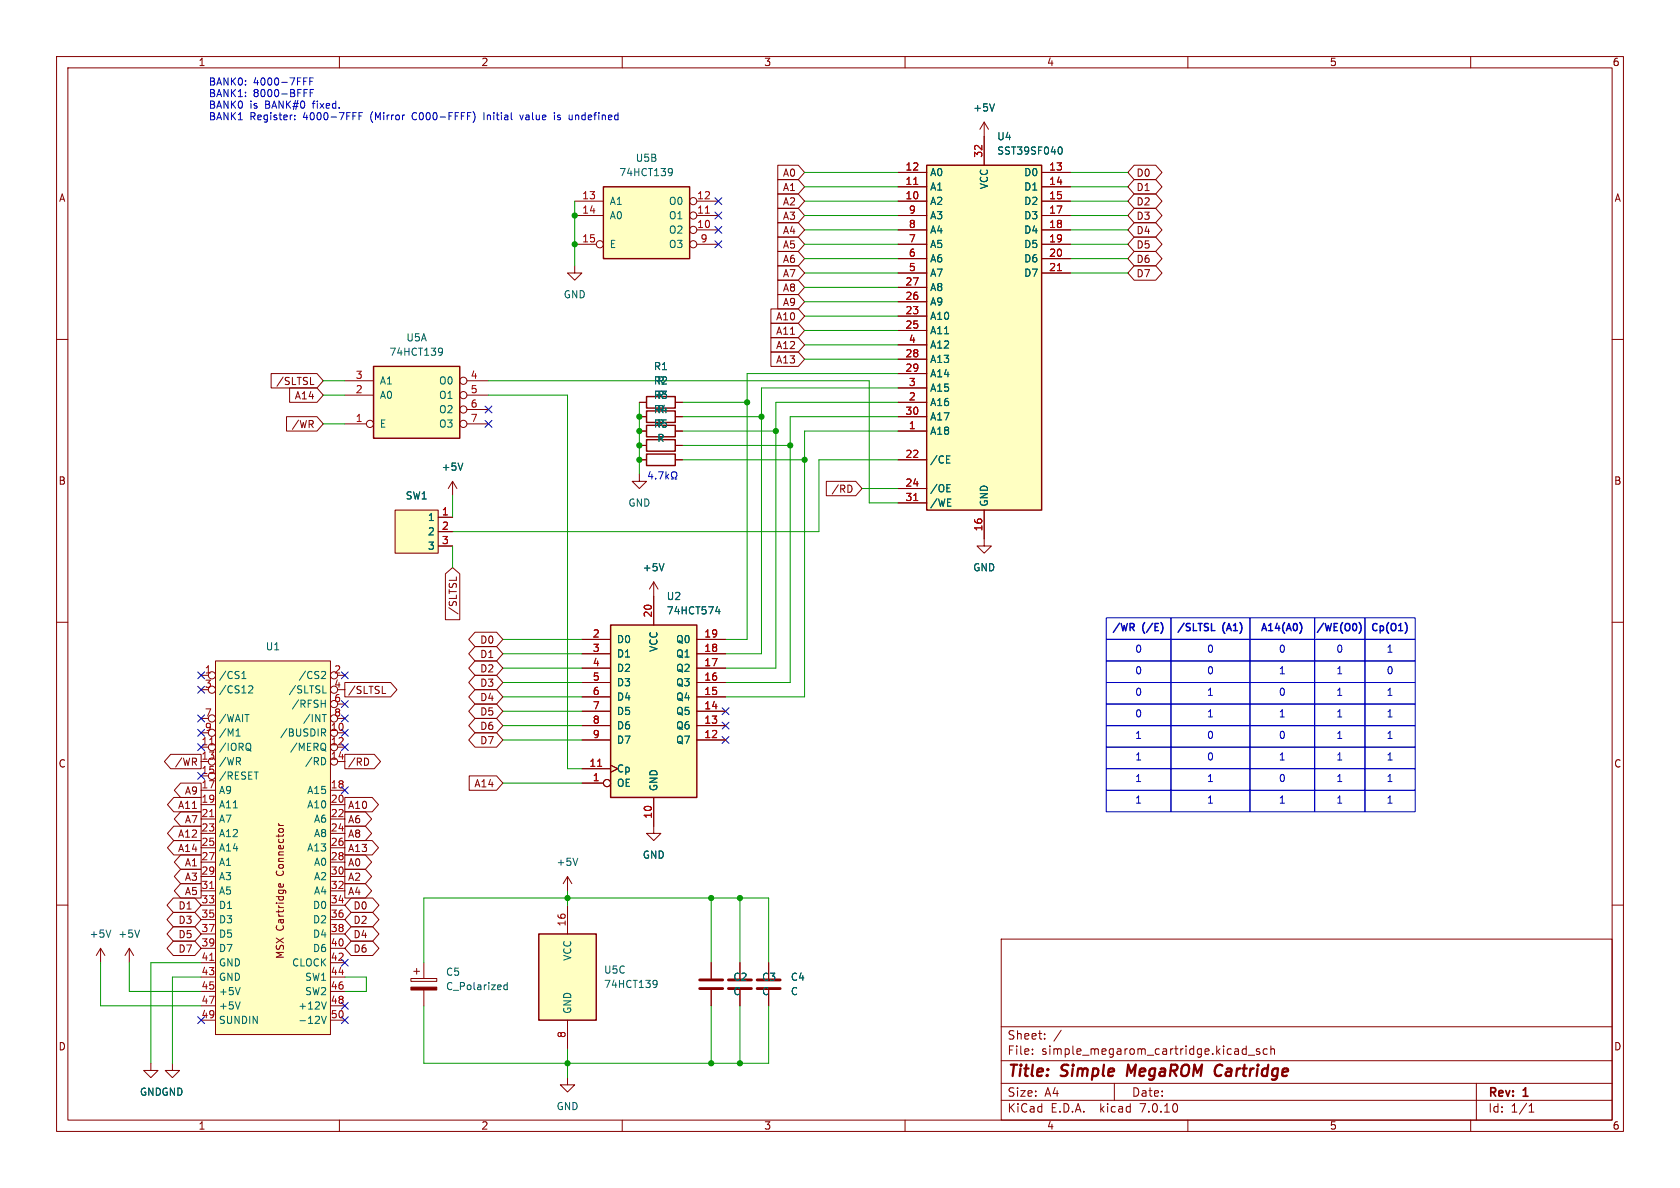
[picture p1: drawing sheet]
<svg xmlns="http://www.w3.org/2000/svg" width="297mm" height="210mm" viewBox="0 0 297 210" stroke-linecap="round" stroke-linejoin="round" font-family="sans-serif">
<g fill="none" stroke="#840000" stroke-width=".18">
<path d="M10 10h277v190h-277zM12 12h273v186h-273zM60 10v2M110 10v2M160 10v2M210 10v2M260 10v2M101.6 38.1h5.1M101.6 35.6h5.1M123.2 38.1h3.8M123.2 35.6h3.8M137.5 31.7h3.6l1.1 1.3-1.1 1.3h-3.6z"/>
<path d="M137.5 34.3h3.6l1.1 1.3-1.1 1.2h-3.6zM137.5 36.8h3.6l1.1 1.3-1.1 1.3h-3.6zM137.5 29.2h3.6l1.1 1.3-1.1 1.3h-3.6zM137.5 39.4h3.6l1.1 1.2-1.1 1.3h-3.6zM158.7 38.1h5.1M158.7 35.6h5.1M158.7 33h5.1M158.7 30.5h5.1M174 21.6l-.8 1.3M174 21.6v7.6M174 21.6l.8 1.3M184.1 38.1h5.1"/>
<path d="M184.1 35.6h5.1M184.1 33h5.1M184.1 30.5h5.1M200.5 39.4h3.8l1.1 1.2-1.1 1.3h-3.8l-1.1-1.3zM200.5 31.7h3.8l1.1 1.3-1.1 1.3h-3.8l-1.1-1.3zM200.5 36.8h3.8l1.1 1.3-1.1 1.3h-3.8l-1.1-1.3zM200.5 34.3h3.8l1.1 1.3-1.1 1.2h-3.8l-1.1-1.2zM200.5 29.2h3.8l1.1 1.3-1.1 1.3h-3.8l-1.1-1.3zM10 60h2M101.6 47v1.3h1.3l-1.3 1.2-1.3-1.2h1.3M101.6 43.2h3.8M123.2 40.6h3.8"/>
<path d="M123.2 43.2h3.8M136.3 57.1h4.8l1.1 1.3-1.1 1.3h-4.8zM136.3 59.7h4.8l1.1 1.3-1.1 1.2h-4.8zM136.3 54.6h4.8l1.1 1.3-1.1 1.3h-4.8zM137.5 44.4h3.6l1.1 1.3-1.1 1.3h-3.6zM137.5 49.5h3.6l1.1 1.3-1.1 1.3h-3.6zM137.5 47h3.6l1.1 1.3-1.1 1.2h-3.6zM137.5 52.1h3.6l1.1 1.2-1.1 1.3h-3.6zM137.5 41.9h3.6l1.1 1.3-1.1 1.3h-3.6zM158.7 40.6h5.1M158.7 43.2h5.1M158.7 45.7h5.1"/>
<path d="M158.7 48.3h5.1M158.7 55.9h5.1M158.7 58.4h5.1M158.7 53.3h5.1M158.7 50.8h5.1M184.1 40.6h5.1M184.1 43.2h5.1M184.1 45.7h5.1M184.1 48.3h5.1M200.5 44.4h3.8l1.1 1.3-1.1 1.3h-3.8l-1.1-1.3zM200.5 41.9h3.8l1.1 1.3-1.1 1.3h-3.8l-1.1-1.3zM200.5 47h3.8l1.1 1.3-1.1 1.2h-3.8l-1.1-1.2z"/>
<path d="M285 60h2M47.9 66h8.1l1.1 1.3-1.1 1.3h-8.1zM50.7 73.7h5.3l1.1 1.2-1.1 1.3h-5.3zM51.2 68.6h4.8l1.1 1.3-1.1 1.2h-4.8zM54.9 68h.6M61 74.9h3.8M61 69.9h5M61 67.3h5M82.5 74.9h3.9M82.5 69.9h3.9M82.5 67.3h3.9M82.5 72.4h3.9"/>
<path d="M113 71.1h1.3M113 78.7h1.3M113 73.7h1.3M113 76.2h1.3M119.4 71.1h1.2M119.4 78.7h1.2M119.4 73.7h1.2M119.4 76.2h1.2M136.3 62.2h4.8l1.1 1.3-1.1 1.3h-4.8zM158.7 71.1h5.1M158.7 73.7h5.1M158.7 76.2h5.1"/>
<path d="M158.7 63.5h5.1M158.7 66h5.1M158.7 68.6h5.1M158.7 61h5.1M69.8 90.2h7.7v7.6h-7.7zM77.5 91.4h2.5M77.5 94h2.5M77.5 96.5h2.5M80 85.1l-.8 1.3M80 85.1v2.5M80 85.1l.8 1.3M113 83.8v1.3h1.3l-1.3 1.3-1.2-1.3h1.2"/>
<path d="M113 81.3h1.3M119.4 81.3h1.2M146.1 85.1h5.2l1.1 1.3-1.1 1.2h-5.2zM150.4 85.8l.2 .5-.2 .7M158.7 81.3h5.1M158.7 86.4h5.1M158.7 88.9h5.1M174 90.2v6.3h1.3l-1.3 1.3-1.3-1.3h1.3M10 110h2M35.6 119.4h1.2M38.1 116.8h20.3v66.1h-20.3zM59.7 119.4h1.3"/>
<path d="M78.7 101.4l1.3-1.1 1.3 1.1v8.1h-2.6zM80.7 102v.6M84 116.8h3.8l1.1 1.3-1.1 1.3h-3.8l-1.1-1.3zM84 114.3h3.8l1.1 1.3-1.1 1.2h-3.8l-1.1-1.2zM84 111.8h3.8l1.1 1.2-1.1 1.3h-3.8l-1.1-1.3zM84 119.4h3.8l1.1 1.3-1.1 1.2h-3.8l-1.1-1.2zM102.9 118.1h5M102.9 115.6h5M102.9 113h5M115.6 102.9l-.8 1.2M115.6 102.9v7.6M115.6 102.9l.7 1.2"/>
<path d="M123.2 118.1h5.1M123.2 115.6h5.1M123.2 113h5.1M285 110h2M30.2 133.3h5.4v2.6h-5.4l-1.1-1.3zM31.9 138.4h3.7v2.6h-3.7l-1.1-1.3zM35.6 129.5h1.2M35.6 139.7h2.5M35.6 121.9h1.2M35.6 127h1.2M58.4 139.7h2.6M59.7 129.5h1.3"/>
<path d="M59.7 132.1h1.3M59.7 134.6h1.3M59.7 121.9h1.3M59.7 124.5h1.3M59.7 127h1.3M61 120.6h8.1l1.1 1.3-1.1 1.3h-8.1zM61 133.3h5.2l1.1 1.3-1.1 1.3h-5.2zM64.9 134.1l.3 .5-.3 .6M67.6 122.6h.6M82.9 137.2h4.9l1.1 1.2-1.1 1.3h-4.9zM84 129.5h3.8l1.1 1.3-1.1 1.3h-3.8l-1.1-1.3zM84 121.9h3.8l1.1 1.3-1.1 1.3h-3.8l-1.1-1.3z"/>
<path d="M84 127h3.8l1.1 1.3-1.1 1.2h-3.8l-1.1-1.2zM84 124.5h3.8l1.1 1.2-1.1 1.3h-3.8l-1.1-1.3zM102.9 138.4h3.8M102.9 135.9h5M102.9 130.8h5M102.9 128.3h5M102.9 125.7h5M102.9 123.2h5M102.9 120.7h5M107.9 135.3l1.3 .6-1.3 .6M123.2 130.8h5.1M123.2 128.3h5.1"/>
<path d="M123.2 125.7h5.1M123.2 123.2h5.1M123.2 120.7h5.1M10 160h2M30.6 158.7h3.8l1.2 1.3-1.2 1.3h-3.8l-1.1-1.3zM30.7 141h4.9v2.5h-4.9l-1.1-1.3zM30.7 148.6h4.9v2.5h-4.9l-1.1-1.2zM30.7 146h4.9v2.6h-4.9l-1.1-1.3zM31.9 143.5h3.7v2.6h-3.7l-1.1-1.3zM31.9 151.1h3.7v2.6h-3.7l-1.1-1.3zM31.9 156.2h3.7v2.6h-3.7l-1.1-1.3zM31.9 153.7h3.7v2.5h-3.7l-1.1-1.3z"/>
<path d="M35.6 142.2h2.5M35.6 144.8h2.5M35.6 147.3h2.5M35.6 149.9h2.5M35.6 152.4h2.5M35.6 154.9h2.5M35.6 157.5h2.5M49.3 145.6l.2 .3M49.3 156.8v-.4l.3-.2 .1 .6M50 156.3v.5M58.4 142.2h2.6M58.4 144.8h2.6"/>
<path d="M58.4 147.3h2.6M58.4 149.9h2.6M58.4 152.4h2.6M58.4 154.9h2.6M58.4 157.5h2.6M61 156.2h3.6l1.1 1.3-1.1 1.3h-3.6zM61 148.6h4.8l1.1 1.3-1.1 1.2h-4.8zM61 146h3.6l1.1 1.3-1.1 1.3h-3.6zM61 151.1h3.6l1.1 1.3-1.1 1.3h-3.6zM61 153.7h3.6l1.1 1.2-1.1 1.3h-3.6zM61 143.5h3.6l1.1 1.3-1.1 1.3h-3.6zM61 141h4.8l1.1 1.2-1.1 1.3h-4.8z"/>
<path d="M62.1 158.7h3.8l1.1 1.3-1.1 1.3h-3.8l-1.1-1.3zM100.3 154.9v2.6M100.3 154.9l-.7 1.3M100.3 154.9l.8 1.3M115.6 141v6.3h1.2l-1.2 1.3-1.3-1.3h1.3M285 160h2M17.8 167.6l-.8 1.3M17.8 167.6v2.6M17.8 167.6l.7 1.3M22.9 167.6l-.8 1.3M22.9 167.6v2.6M22.9 167.6l.7 1.3"/>
<path d="M30.6 166.4h3.8l1.2 1.2-1.2 1.3h-3.8l-1.1-1.3zM30.6 163.8h3.8l1.2 1.3-1.2 1.3h-3.8l-1.1-1.3zM30.6 161.3h3.8l1.2 1.3-1.2 1.2h-3.8l-1.1-1.2zM35.6 160h2.5M35.6 162.6h2.5M35.6 165.1h2.5M35.6 167.6h2.5M35.6 170.2h2.5M35.6 172.7h2.5M35.6 175.3h2.5M35.6 177.8h2.5M58.4 160h2.6"/>
<path d="M58.4 162.6h2.6M58.4 165.1h2.6M58.4 167.6h2.6M58.4 170.2h2.6M58.4 172.7h2.6M58.4 175.3h2.6M58.4 177.8h2.6M62.1 166.4h3.8l1.1 1.2-1.1 1.3h-3.8l-1.1-1.3zM62.1 163.8h3.8l1.1 1.3-1.1 1.3h-3.8l-1.1-1.3zM62.1 161.3h3.8l1.1 1.3-1.1 1.2h-3.8l-1.1-1.2zM72.6 173h4.6v.5h-4.6zM73.2 171.7h1"/>
<path d="M73.7 171.2v1M74.9 170.2v2.8M74.9 175v2.8M100.3 160v5.1M125.7 170.2v2.8M125.7 175v2.8M130.8 170.2v2.8M130.8 175v2.8M135.9 170.2v2.8M135.9 175v2.8M177 166h108v32h-108zM26.7 188v1.2h1.2l-1.2 1.3-1.3-1.3h1.3"/>
<path d="M30.5 188v1.2h1.2l-1.2 1.3-1.3-1.3h1.3M35.6 180.3h2.5M58.4 180.3h2.6M60 198v2M100.3 190.5v1.3h1.3l-1.3 1.2-1.2-1.2h1.2M100.3 180.3v5.1M110 198v2M160 198v2M177 194.5h108M177 191.5h108M177 187.5h108M177 181.5h108"/>
<path d="M182.5 186.3v.1M182.5 185.5v.1M184.7 183.6v.1M184.7 182.8v.1M187.6 182.1l-1.3 2M197 191.5v3M210 198v2M219.7 186.3h.6M219.7 185.5h.6M220.3 184.9v1.5M220.7 186.5h1.1M222.7 185.5l-.4-.1-.2 .2 .1 .2 .5 .2v.3h-.6"/>
<path d="M224 185.5l-.4-.1-.3 .3v.4l.2 .2h.5M224.7 185.5l.2-.1 .3 .1 .1 .9M224.7 184.9v1.5M260 198v2M261 191.5v6.5M270.3 196.6h.9M270.3 195.5l.4-.4v1.5"/>
<circle cx="122.6" cy="38.1" r=".63"/>
<circle cx="122.6" cy="35.6" r=".63"/>
<circle cx="106" cy="43.2" r=".63"/>
<circle cx="122.6" cy="40.6" r=".63"/>
<circle cx="122.6" cy="43.2" r=".63"/>
<circle cx="65.4" cy="74.9" r=".63"/>
<circle cx="81.9" cy="72.4" r=".63"/>
<circle cx="81.9" cy="74.9" r=".63"/>
<circle cx="81.9" cy="67.3" r=".63"/>
<circle cx="81.9" cy="69.8" r=".63"/>
<circle cx="37.5" cy="119.4" r=".63"/>
<circle cx="59.1" cy="119.4" r=".63"/>
<circle cx="37.5" cy="121.9" r=".63"/>
<circle cx="37.5" cy="127" r=".63"/>
<circle cx="37.5" cy="129.5" r=".63"/>
<circle cx="37.5" cy="134.6" r=".63"/>
<circle cx="37.5" cy="132.1" r=".63"/>
<circle cx="37.5" cy="137.2" r=".63"/>
<circle cx="59.1" cy="121.9" r=".63"/>
<circle cx="59.1" cy="124.5" r=".63"/>
<circle cx="59.1" cy="127" r=".63"/>
<circle cx="59.1" cy="129.5" r=".63"/>
<circle cx="59.1" cy="132.1" r=".63"/>
<circle cx="59.1" cy="134.6" r=".63"/>
<circle cx="107.3" cy="138.4" r=".63"/>
</g>
<path d="M199.5 188.2l-.3 2M214.9 189.9a.68 .68 0 0 0 .9 .2M215.7 188.2a.88 .88 0 0 0-.9 .9" fill="none" stroke="#840000" stroke-width=".4"/>
<path d="M123.7 174.8h4.1M123.7 173.2h4.1M128.8 174.8h4M128.8 173.2h4M133.9 174.8h4M133.9 173.2h4" fill="none" stroke="#840000" stroke-width=".51"/>
<path d="M106.7 33h15.2v12.7h-15.2zM163.8 29.2h20.3v61h-20.3zM66 64.8h15.3v12.7h-15.3zM114.3 70.1h5.1v2h-5.1zM114.3 77.7h5.1v2.1h-5.1zM114.3 72.6h5.1v2.1h-5.1zM114.3 75.2h5.1v2h-5.1zM114.3 80.3h5.1v2h-5.1zM107.9 110.5h15.3v30.5h-15.3zM95.2 165.1h10.2v15.2h-10.2z" fill="none" stroke="#840000" stroke-width=".25"/>
<g fill="#ffffc2" stroke="#ffffc2" stroke-width=".18">
<path d="M106.7 33h15.2v12.7h-15.2z"/>
<path d="M69.8 90.2h7.7v7.6h-7.7z"/>
<path d="M95.2 165.1h10.2v15.2h-10.2z"/>
<path d="M38.1 116.8h20.3v66.1h-20.3z"/>
<path d="M66 64.8h15.3v12.7h-15.3z"/>
<path d="M163.8 29.2h20.3v61h-20.3z"/>
<path d="M107.9 110.5h15.3v30.5h-15.3z"/>
</g>
<path d="M124.7 37.7h.7M161.5 32.6h.8M186.9 47.8h.8M161.5 88.5h.8M37.1 131.7h.7M105.7 135.5h.7M37.1 144.4h.7M37.1 157.1h.7M37.1 169.8h.7" fill="none" stroke="#a90000" stroke-width=".18"/>
<g fill="none" stroke="#006464" stroke-width=".18">
<path d="M175.8 18.4l-.4 1.2M118.4 29.8l.4 .1a.84 .84 0 0 1-.3 1.2h-.2M118.9 30.3l-.2 .2-.3 .1M187.4 26a.68 .68 0 0 1 .4 .6 .68 .68 0 0 1-.4 .6M77.7 61.5l.5 .2a.84 .84 0 0 1-.3 1.1h-.3M78.2 62.1l-.1 .2h-.4M81.8 81.9l-.4 1.2M117.4 99.6l-.4 1.3M167.3 81.2h.5M167.3 81.9h.6M167.3 80.6h.6M167.4 86.9h.6"/>
<path d="M167.4 85.7h.6M42.8 120h.7M42.8 119.1l.3-.4v1.3M57 118.7l.4 .1 .2 .3-.8 .9h.8M126.5 108.1h.8M127.1 107.7v.8M41.7 130.1h.8M41.7 129.2l.4-.4v1.3M44 121.3l.5-.1 .2 .4-.8 .9h.8M44.2 131.5a.9 .9 0 0 1 0 1.1l.2 .2M44.9 136.5h.8M56.8 124.4h.7"/>
<path d="M56.8 128.8h.5l.3 .3-.2 .4h-.6M57 126.3h.7M57.1 122.5h.6M57.1 129.5l.5 .6M57.3 134l.3 .5-.3 .6M57.5 131.6v.9M57.5 132.7l.1 .1M57.5 123.8v1.2M102.1 151.7l-.4 1.3M19.6 164.4l-.4 1.3M24.7 164.4l-.4 1.3M42.5 174.6l-.5 1.2"/>
<path d="M42.5 177.1l-.5 1.3M56.8 179.6l.5 1.3 .4-1.3M57.7 177.1l-.4 1.3M89.7 174.2l-.4-.1-.2 .2 .1 .6h.5M89.7 173.7v1.3M115.7 173.3l.4 .1a.84 .84 0 0 1-.3 1.2h-.2M116.2 173.8l-.2 .2-.3 .1"/>
</g>
<path d="M72.6 174.5h4.6v.5h-4.6z" fill="#840000" stroke="#840000" stroke-width=".18"/>
<g fill="none" stroke="#0000c2" stroke-width=".18">
<path d="M53.7 14.4h.4M53.7 13.8h.6M53.7 15.8h.6M54.8 14.4h.4M54.8 16.4h.5M55.4 13.8h-.6v1.2M55.4 15.8h-.6v1.3M64.1 19.9h-.6v1.3M83.6 19.7a1.46 1.46 0 0 1 0 2M85.6 19.9v1.3M98 19.9v.1M52.1 21.1v.1"/>
<path d="M52.1 20.4v.1M63.5 20.5h.4M91.9 20.3l.3 .9 .3-.9M98 20.3v.9M101.2 20.3v.9M101.2 21.1l-.4 .1M114.9 83.3l-.3 1h.8M115.2 83.8v.9M115.9 84.6v.1M116.4 83.4h.8l-.5 1.3M117.7 83.4v1.3M117.8 84.2l.4 .5"/>
<path d="M118.2 83.8l-.5 .5M118.7 84.7h.3v-.3a.54 .54 0 0 1-.3-.7 .54 .54 0 0 1 .8-.2 .58 .58 0 0 1-.1 .9v.3h.3M195.6 113h11.4v3.8h-11.4zM195.6 109.2h11.4v3.8h-11.4zM195.6 116.8h11.4v3.9h-11.4zM207 109.2h14v3.8h-14zM207 116.8h14v3.9h-14zM207 113h14v3.8h-14zM221 116.8h11.4v3.9h-11.4zM221 109.2h11.4v3.8h-11.4zM221 113h11.4v3.8h-11.4zM232.4 116.8h8.9v3.9h-8.9z"/>
<path d="M232.4 113h8.9v3.8h-8.9zM232.4 109.2h8.9v3.8h-8.9zM241.3 109.2h8.9v3.8h-8.9zM241.3 113h8.9v3.8h-8.9zM241.3 116.8h8.9v3.9h-8.9zM195.6 139.7h11.4v3.8h-11.4zM195.6 128.3h11.4v3.8h-11.4zM195.6 132.1h11.4v3.8h-11.4zM195.6 124.5h11.4v3.8h-11.4zM195.6 135.9h11.4v3.8h-11.4zM195.6 120.7h11.4v3.8h-11.4zM207 120.7h14v3.8h-14z"/>
<path d="M207 132.1h14v3.8h-14zM207 124.5h14v3.8h-14zM207 139.7h14v3.8h-14zM207 128.3h14v3.8h-14zM207 135.9h14v3.8h-14zM221 132.1h11.4v3.8h-11.4zM221 128.3h11.4v3.8h-11.4zM221 124.5h11.4v3.8h-11.4zM221 120.7h11.4v3.8h-11.4zM221 135.9h11.4v3.8h-11.4zM221 139.7h11.4v3.8h-11.4zM232.4 120.7h8.9v3.8h-8.9z"/>
<path d="M232.4 135.9h8.9v3.8h-8.9zM232.4 128.3h8.9v3.8h-8.9zM232.4 139.7h8.9v3.8h-8.9zM232.4 132.1h8.9v3.8h-8.9zM232.4 124.5h8.9v3.8h-8.9zM241.3 139.7h8.9v3.8h-8.9zM241.3 135.9h8.9v3.8h-8.9zM241.3 132.1h8.9v3.8h-8.9zM241.3 128.3h8.9v3.8h-8.9zM241.3 124.5h8.9v3.8h-8.9zM241.3 120.7h8.9v3.8h-8.9z"/>
</g>
<g fill="none" stroke="#0000c2" stroke-width=".25">
<path d="M197.9 110.2l-1.1 1.6M198.2 110.2l.3 1.3M199.3 110.2l-.3 1.3M200.1 110.9l.4 .6M200.4 110.8l.1-.2-.1-.3-.6-.1v1.3M202.4 110l-.3 .4M203.8 110.2l-1.1 1.6M204.8 110.2h-.6v1.3M205.2 110a1.47 1.47 0 0 1 .1 1.9M209.3 110.2l-1.1 1.6M210.4 110.3l-.5-.1-.1 .1M211 110.2v1.3"/>
<path d="M211.8 110.2h.7M212.2 110.2v1.3M213.6 110.3l-.5-.1-.1 .1M214.2 110.2v1.3h.6M216.5 110l-.2 .4M216.8 111.5l.5-1.3 .4 1.3M218.3 110.4l.1-.2v1.3M219.2 110l.2 .4M223.1 111.5l.4-1.3 .4 1.3M224.5 110.4l.1-.2v1.3M225.8 110.2l-.3 .9M227.1 110l-.2 .4"/>
<path d="M227.4 111.5l.4-1.3 .5 1.3M228.8 110.3l.1-.1 .3 .1M229.8 110a1.47 1.47 0 0 1 0 1.9M234 110.2l-1.1 1.6M234.3 110.2l.3 1.3M235.4 110.2l-.3 1.3M236.5 110.2h-.6v1.3M237.4 110l-.3 .4M237.9 110.4l.2-.2 .5 .2M239.2 110.3l.2-.1 .3 .1M240.3 110a1.46 1.46 0 0 1 0 2M243.4 110.3l-.3-.1-.3 .2"/>
<path d="M245.5 110l-.2 .4M246 110.4l.2-.2 .5 .2M247.5 110.4l.1-.2v1.3M248.4 110a1.48 1.48 0 0 1 .2 1.7"/>
</g>
<g fill="none" stroke="#009600" stroke-width=".18">
<path d="M101.6 35.6v11.4M142.2 30.5h16.5M142.2 35.6h16.5M142.2 33h16.5M142.2 38.1h16.5M189.2 30.5h10.2M189.2 35.6h10.2M189.2 33h10.2M189.2 38.1h10.2M142.2 43.2h16.5M142.2 48.3h16.5M142.2 45.7h16.5"/>
<path d="M142.2 40.6h16.5M142.2 53.3h16.5M142.2 50.8h16.5M142.2 58.4h16.5M142.2 55.9h16.5M189.2 43.2h10.2M189.2 48.3h10.2M189.2 45.7h10.2M189.2 40.6h10.2M57.1 67.3h3.9M57.1 69.9h3.9M57.1 74.9h3.9"/>
<path d="M86.4 67.3h67.3v21.6h5M86.4 69.9h13.9v66h2.6M113 71.1v12.7M120.6 73.7h14M120.6 71.1h11.5M120.6 76.2h16.6M120.6 78.7h19.1M142.2 61h16.5M142.2 63.5h16.5M158.7 73.7h-19v47h-11.4M158.7 76.2h-16.5v47h-13.9M158.7 68.6h-24.1v47h-6.3"/>
<path d="M158.7 71.1h-21.5v47h-8.9M158.7 66h-26.6v47h-3.8M80 87.6v3.8M80 96.5v3.8M120.6 81.3h21.6M152.4 86.4h6.3M158.7 81.3h-13.9v12.7h-64.8M88.9 115.6h14M88.9 118.1h14M88.9 113h14M88.9 120.7h14M88.9 125.7h14"/>
<path d="M88.9 123.2h14M88.9 130.8h14M88.9 138.4h14M88.9 128.3h14M100.3 157.5v2.5M125.7 158.8v11.4M130.8 158.8v11.4M17.8 170.2v7.6h17.8M22.9 170.2v5.1h12.7M35.6 172.7h-5.1v15.3M35.6 170.2h-8.9v17.8M61 172.7h3.8v2.6h-3.8"/>
<path d="M74.9 170.2v-11.4h61v11.4M74.9 177.8v10.2h61v-10.2M125.7 177.8v10.2M130.8 177.8v10.2M100.3 185.4v5.1"/>
</g>
<g fill="none" stroke="#000084" stroke-width=".18">
<path d="M126.4 37.5l1.2 1.2M126.4 35l1.2 1.2M127.6 35l-1.2 1.2M127.6 37.5l-1.2 1.2M126.4 40l1.2 1.2M126.4 42.6l1.2 1.2M127.6 40l-1.2 1.2M127.6 42.6l-1.2 1.2M85.8 71.8l1.2 1.2M85.8 74.3l1.2 1.2M87 71.8l-1.2 1.2M87 74.3l-1.2 1.2"/>
<path d="M35 118.8l1.2 1.2M36.2 118.8l-1.2 1.2M60.4 118.8l1.2 1.2M61.6 118.8l-1.2 1.2M35 136.6l1.2 1.2M35 126.4l1.2 1.2M35 131.5l1.2 1.2M35 128.9l1.2 1.2M35 121.3l1.2 1.2M36.2 131.5l-1.2 1.2M36.2 136.6l-1.2 1.2M36.2 126.4l-1.2 1.2"/>
<path d="M36.2 128.9l-1.2 1.2M36.2 121.3l-1.2 1.2M60.4 126.4l1.2 1.2M60.4 131.5l1.2 1.2M60.4 128.9l1.2 1.2M60.4 123.9l1.2 1.2M60.4 139.1l1.2 1.2M61.6 126.4l-1.2 1.2M61.6 131.5l-1.2 1.2M61.6 128.9l-1.2 1.2M61.6 123.9l-1.2 1.2M61.6 139.1l-1.2 1.2"/>
<path d="M127.7 125.1l1.2 1.2M127.7 130.2l1.2 1.2M127.7 127.7l1.2 1.2M128.9 125.1l-1.2 1.2M128.9 130.2l-1.2 1.2M128.9 127.7l-1.2 1.2M35 179.7l1.2 1.2M36.2 179.7l-1.2 1.2M60.4 177.2l1.2 1.2M60.4 169.6l1.2 1.2M60.4 179.7l1.2 1.2M61.6 177.2l-1.2 1.2"/>
<path d="M61.6 169.6l-1.2 1.2M61.6 179.7l-1.2 1.2"/>
</g>
<g fill="#009600" stroke="#009600" stroke-width=".18">
<circle cx="130.8" cy="158.8" r=".46"/>
<circle cx="130.8" cy="188" r=".46"/>
<circle cx="125.7" cy="188" r=".46"/>
<circle cx="125.7" cy="158.8" r=".46"/>
<circle cx="100.3" cy="188" r=".46"/>
<circle cx="113" cy="78.7" r=".46"/>
<circle cx="113" cy="73.7" r=".46"/>
<circle cx="113" cy="76.2" r=".46"/>
<circle cx="134.6" cy="73.7" r=".46"/>
<circle cx="137.2" cy="76.2" r=".46"/>
<circle cx="132.1" cy="71.1" r=".46"/>
<circle cx="142.2" cy="81.3" r=".46"/>
<circle cx="139.7" cy="78.7" r=".46"/>
<circle cx="101.6" cy="38.1" r=".46"/>
<circle cx="101.6" cy="43.2" r=".46"/>
<circle cx="100.3" cy="158.8" r=".46"/>
<circle cx="113" cy="81.3" r=".46"/>
</g>
<g font-size="2.8" fill="#840000">
<text x="178" y="190.9">Title:</text>
<text x="187.7" y="190.9">Simple</text>
<text x="200.1" y="190.9">MegaROM</text>
<text x="216.4" y="190.9">Cartridge</text>
</g>
<g font-size="2.1" fill="#840000">
<text x="178" y="184">Sheet:</text>
<text x="178" y="186.7">File:</text>
<text x="184.1" y="186.7">simple_megarom_cartridge.kicad_sch</text>
<text x="178" y="196.9">KiCad</text>
<text x="178" y="194.1">Size:</text>
<text x="184.7" y="194.1">A4</text>
<text x="185.7" y="196.9">E.D.A.</text>
<text x="194.6" y="196.9">kicad</text>
<text x="200" y="194.1">Date:</text>
<text x="201.8" y="196.9">7.0.10</text>
<text x="263" y="194.3">Rev:</text>
<text x="263" y="196.9">Id:</text>
<text x="267.1" y="196.9">1/1</text>
<text x="269.4" y="194.3">1</text>
</g>
<g font-size="1.8" fill="#840000">
<text x="35" y="11.9">1</text>
<text x="85" y="11.9">2</text>
<text x="135" y="11.9">3</text>
<text x="185" y="11.9">4</text>
<text x="235" y="11.9">5</text>
<text x="285" y="11.9">6</text>
<text x="10.3" y="35.9">A</text>
<text x="138.3" y="34">A1</text>
<text x="138.3" y="31.4">A0</text>
<text x="200.8" y="34">D1</text>
<text x="200.8" y="31.4">D0</text>
<text x="285.3" y="35.9">A</text>
<text x="138.3" y="36.5">A2</text>
<text x="138.3" y="39.1">A3</text>
<text x="138.3" y="41.6">A4</text>
<text x="200.8" y="41.6">D4</text>
<text x="200.8" y="39.1">D3</text>
<text x="200.8" y="36.5">D2</text>
<text x="138.3" y="46.7">A6</text>
<text x="138.3" y="44.1">A5</text>
<text x="200.8" y="46.7">D6</text>
<text x="200.8" y="44.1">D5</text>
<text x="138.3" y="51.8">A8</text>
<text x="138.3" y="49.2">A7</text>
<text x="200.8" y="49.2">D7</text>
<text x="137.1" y="59.4">A11</text>
<text x="137.1" y="56.8">A10</text>
<text x="138.3" y="54.3">A9</text>
<text x="137.1" y="64.5">A13</text>
<text x="137.1" y="61.9">A12</text>
<text x="48.7" y="68.3">/SLTSL</text>
<text x="52" y="70.8">A14</text>
<text x="51.5" y="75.9">/WR</text>
<text x="10.3" y="85.9">B</text>
<text x="146.9" y="87.3">/RD</text>
<text x="285.3" y="85.9">B</text>
<text x="81" y="108.7" transform="rotate(-90 81 108.7)">/SLTSL</text>
<text x="84.8" y="114">D0</text>
<text x="84.8" y="119.1">D2</text>
<text x="84.8" y="116.5">D1</text>
<text x="61.4" y="122.9">/SLTSL</text>
<text x="84.8" y="124.1">D4</text>
<text x="84.8" y="121.6">D3</text>
<text x="84.8" y="131.8">D7</text>
<text x="84.8" y="129.2">D6</text>
<text x="84.8" y="126.7">D5</text>
<text x="10.3" y="135.9">C</text>
<text x="30.8" y="135.6">/WR</text>
<text x="61.4" y="135.6">/RD</text>
<text x="285.3" y="135.9">C</text>
<text x="31.4" y="143.2">A11</text>
<text x="32.6" y="140.7">A9</text>
<text x="61.4" y="143.2">A10</text>
<text x="83.8" y="139.4">A14</text>
<text x="31.4" y="148.3">A12</text>
<text x="32.6" y="145.7">A7</text>
<text x="61.4" y="148.3">A8</text>
<text x="61.4" y="145.7">A6</text>
<text x="31.4" y="150.8">A14</text>
<text x="32.6" y="153.4">A1</text>
<text x="32.6" y="155.9">A3</text>
<text x="50.4" y="154.7" transform="rotate(-90 50.4 154.7)">Connector</text>
<text x="61.4" y="150.8">A13</text>
<text x="61.4" y="153.4">A0</text>
<text x="61.4" y="155.9">A2</text>
<text x="31.4" y="161">D1</text>
<text x="32.6" y="158.4">A5</text>
<text x="61.4" y="158.4">A4</text>
<text x="62.4" y="161">D0</text>
<text x="31.4" y="166.1">D5</text>
<text x="31.4" y="163.5">D3</text>
<text x="62.4" y="166.1">D4</text>
<text x="62.4" y="163.5">D2</text>
<text x="31.4" y="168.6">D7</text>
<text x="50.4" y="169.6" transform="rotate(-90 50.4 169.6)">MSX Cartridge</text>
<text x="62.4" y="168.6">D6</text>
<text x="10.3" y="185.9">D</text>
<text x="285.3" y="185.9">D</text>
<text x="35" y="199.9">1</text>
<text x="85" y="199.9">2</text>
<text x="135" y="199.9">3</text>
<text x="185" y="199.9">4</text>
<text x="235" y="199.9">5</text>
<text x="285" y="199.9">6</text>
</g>
<g font-size="1.8" fill="#0000c2">
<text x="36.8" y="15.2">BANK0:</text>
<text x="36.8" y="17.3">BANK1:</text>
<text x="44.8" y="15.2">4000-7FFF</text>
<text x="44.8" y="17.3">8000-BFFF</text>
<text x="36.8" y="19.3">BANK0</text>
<text x="36.8" y="21.3">BANK1</text>
<text x="44.2" y="19.3">is</text>
<text x="44.2" y="21.3">Register:</text>
<text x="47" y="19.3">BANK#0</text>
<text x="53.7" y="21.3">4000-7FFF</text>
<text x="55.6" y="19.3">fixed.</text>
<text x="65.7" y="21.3">(Mirror</text>
<text x="73.3" y="21.3">C000-FFFF)</text>
<text x="86.2" y="21.3">Initial</text>
<text x="92.8" y="21.3">value</text>
<text x="99" y="21.3">is</text>
<text x="101.8" y="21.3">undefined</text>
<text x="196.4" y="112.2">/WR</text>
<text x="202" y="112.2">(/E)</text>
<text x="207.9" y="112.2">/SLTSL</text>
<text x="216.1" y="112.2">(A1)</text>
<text x="222.7" y="112.2">A14(A0)</text>
<text x="232.5" y="112.2">/WE(O0)</text>
<text x="242.2" y="112.2">Cp(O1)</text>
<text x="200.6" y="115.7">0</text>
<text x="200.6" y="119.5">0</text>
<text x="213.3" y="119.5">0</text>
<text x="213.3" y="115.7">0</text>
<text x="226" y="119.5">1</text>
<text x="226" y="115.7">0</text>
<text x="236.1" y="119.5">1</text>
<text x="236.1" y="115.7">0</text>
<text x="245" y="115.7">1</text>
<text x="245" y="119.5">0</text>
<text x="200.6" y="123.3">0</text>
<text x="213.3" y="123.3">1</text>
<text x="226" y="123.3">0</text>
<text x="236.1" y="123.3">1</text>
<text x="245" y="123.3">1</text>
<text x="200.6" y="130.9">1</text>
<text x="200.6" y="127.1">0</text>
<text x="213.3" y="127.1">1</text>
<text x="213.3" y="130.9">0</text>
<text x="226" y="130.9">0</text>
<text x="226" y="127.1">1</text>
<text x="236.1" y="130.9">1</text>
<text x="236.1" y="127.1">1</text>
<text x="245" y="130.9">1</text>
<text x="245" y="127.1">1</text>
<text x="200.6" y="134.8">1</text>
<text x="213.3" y="134.8">0</text>
<text x="226" y="134.8">1</text>
<text x="236.1" y="134.8">1</text>
<text x="245" y="134.8">1</text>
<text x="200.6" y="142.4">1</text>
<text x="200.6" y="138.6">1</text>
<text x="213.3" y="142.4">1</text>
<text x="213.3" y="138.6">1</text>
<text x="226" y="138.6">0</text>
<text x="226" y="142.4">1</text>
<text x="236.1" y="138.6">1</text>
<text x="236.1" y="142.4">1</text>
<text x="245" y="142.4">1</text>
<text x="245" y="138.6">1</text>
</g>
<g font-size="1.8" fill="#006464">
<text x="172" y="19.9">+5V</text>
<text x="112.3" y="28.8">U5B</text>
<text x="176.2" y="25">U4</text>
<text x="176.2" y="27.5">SST39SF040</text>
<text x="109.4" y="31.3">74HCT139</text>
<text x="164.3" y="33.9">A1</text>
<text x="164.3" y="31.3">A0</text>
<text x="174.9" y="33.5" transform="rotate(-90 174.9 33.5)">VCC</text>
<text x="181" y="31.3">D0</text>
<text x="181" y="33.9">D1</text>
<text x="107.7" y="36.4">A1</text>
<text x="107.7" y="39">A0</text>
<text x="118.2" y="41.5">O2</text>
<text x="118.2" y="39">O1</text>
<text x="118.2" y="36.4">O0</text>
<text x="164.3" y="36.4">A2</text>
<text x="164.3" y="41.5">A4</text>
<text x="164.3" y="39">A3</text>
<text x="181" y="36.4">D2</text>
<text x="181" y="39">D3</text>
<text x="181" y="41.5">D4</text>
<text x="107.7" y="44">E</text>
<text x="118.2" y="44">O3</text>
<text x="164.3" y="46.6">A6</text>
<text x="164.3" y="44">A5</text>
<text x="181" y="44">D5</text>
<text x="181" y="46.6">D6</text>
<text x="99.6" y="52.9">GND</text>
<text x="164.3" y="51.7">A8</text>
<text x="164.3" y="49.1">A7</text>
<text x="181" y="49.1">D7</text>
<text x="164.3" y="56.7">A10</text>
<text x="164.3" y="59.3">A11</text>
<text x="164.3" y="54.2">A9</text>
<text x="68.8" y="63.1">74HCT139</text>
<text x="71.7" y="60.6">U5A</text>
<text x="115.5" y="65.6">R1</text>
<text x="164.3" y="64.4">A13</text>
<text x="164.3" y="61.8">A12</text>
<text x="67.1" y="70.7">A0</text>
<text x="67.1" y="68.2">A1</text>
<text x="77.5" y="68.2">O0</text>
<text x="77.5" y="70.7">O1</text>
<text x="116.1" y="68.2">R</text>
<text x="116.1" y="70.7">R</text>
<text x="164.3" y="72">A16</text>
<text x="164.3" y="66.9">A14</text>
<text x="164.3" y="69.4">A15</text>
<text x="67.1" y="75.8">E</text>
<text x="77.5" y="73.3">O2</text>
<text x="77.5" y="75.8">O3</text>
<text x="116.1" y="75.8">R</text>
<text x="116.1" y="73.3">R</text>
<text x="164.3" y="77.1">A18</text>
<text x="164.3" y="74.5">A17</text>
<text x="78" y="83.4">+5V</text>
<text x="116.1" y="78.3">R</text>
<text x="164.3" y="82.1">/CE</text>
<text x="71.6" y="88.5">SW1</text>
<text x="111" y="89.8">GND</text>
<text x="164.3" y="87.2">/OE</text>
<text x="164.3" y="89.8">/WE</text>
<text x="174.9" y="89.7" transform="rotate(-90 174.9 89.7)">GND</text>
<text x="75.5" y="92.3">1</text>
<text x="75.5" y="94.8">2</text>
<text x="75.5" y="97.4">3</text>
<text x="113.5" y="101.2">+5V</text>
<text x="172" y="101.2">GND</text>
<text x="117.8" y="106.3">U2</text>
<text x="109" y="113.9">D0</text>
<text x="117.8" y="108.8">74HCT574</text>
<text x="119.4" y="113.9">Q0</text>
<text x="46.9" y="115.2">U1</text>
<text x="109" y="116.4">D1</text>
<text x="109" y="119">D2</text>
<text x="116.4" y="115.3" transform="rotate(-90 116.4 115.3)">VCC</text>
<text x="119.4" y="119">Q2</text>
<text x="119.4" y="116.4">Q1</text>
<text x="38.6" y="120.2">/CS1</text>
<text x="38.6" y="122.8">/CS12</text>
<text x="50.9" y="122.8">/SLTSL</text>
<text x="51.5" y="125.3">/RFSH</text>
<text x="52.7" y="120.2">/CS2</text>
<text x="109" y="121.5">D3</text>
<text x="109" y="124.1">D4</text>
<text x="119.4" y="124.1">Q4</text>
<text x="119.4" y="121.5">Q3</text>
<text x="38.6" y="127.9">/WAIT</text>
<text x="38.6" y="130.4">/M1</text>
<text x="49.4" y="130.4">/BUSDIR</text>
<text x="53.5" y="127.9">/INT</text>
<text x="109" y="126.6">D5</text>
<text x="109" y="129.1">D6</text>
<text x="109" y="131.7">D7</text>
<text x="119.4" y="131.7">Q7</text>
<text x="119.4" y="129.1">Q6</text>
<text x="119.4" y="126.6">Q5</text>
<text x="38.6" y="132.9">/IORQ</text>
<text x="38.6" y="135.5">/WR</text>
<text x="51.2" y="132.9">/MERQ</text>
<text x="53.8" y="135.5">/RD</text>
<text x="109" y="136.8">Cp</text>
<text x="38.6" y="138">/RESET</text>
<text x="38.6" y="140.6">A9</text>
<text x="38.6" y="143.1">A11</text>
<text x="54.2" y="140.6">A15</text>
<text x="54.2" y="143.1">A10</text>
<text x="109" y="139.3">OE</text>
<text x="116.4" y="140" transform="rotate(-90 116.4 140)">GND</text>
<text x="38.6" y="145.6">A7</text>
<text x="38.6" y="148.2">A12</text>
<text x="55.4" y="145.6">A6</text>
<text x="55.4" y="148.2">A8</text>
<text x="38.6" y="150.7">A14</text>
<text x="38.6" y="153.3">A1</text>
<text x="38.6" y="155.8">A3</text>
<text x="54.2" y="150.7">A13</text>
<text x="55.4" y="153.3">A0</text>
<text x="55.4" y="155.8">A2</text>
<text x="98.3" y="153.3">+5V</text>
<text x="113.5" y="152">GND</text>
<text x="38.6" y="158.3">A5</text>
<text x="38.6" y="160.9">D1</text>
<text x="55.2" y="160.9">D0</text>
<text x="55.4" y="158.3">A4</text>
<text x="15.7" y="166">+5V</text>
<text x="20.8" y="166">+5V</text>
<text x="38.6" y="163.4">D3</text>
<text x="38.6" y="166">D5</text>
<text x="55.2" y="163.4">D2</text>
<text x="55.2" y="166">D4</text>
<text x="38.6" y="168.5">D7</text>
<text x="38.6" y="171">GND</text>
<text x="38.6" y="173.6">GND</text>
<text x="51.5" y="171">CLOCK</text>
<text x="53.8" y="173.6">SW1</text>
<text x="55.2" y="168.5">D6</text>
<text x="78.7" y="172.7">C5</text>
<text x="101.2" y="169.9" transform="rotate(-90 101.2 169.9)">VCC</text>
<text x="106.7" y="172.3">U5C</text>
<text x="129.5" y="173.6">C2</text>
<text x="134.6" y="173.6">C3</text>
<text x="139.7" y="173.6">C4</text>
<text x="38.6" y="176.1">+5V</text>
<text x="38.6" y="178.7">+5V</text>
<text x="52.6" y="178.7">+12V</text>
<text x="53.8" y="176.1">SW2</text>
<text x="78.7" y="175.2">C_Polarized</text>
<text x="101.2" y="179.3" transform="rotate(-90 101.2 179.3)">GND</text>
<text x="106.7" y="174.9">74HCT139</text>
<text x="129.5" y="176.1">C</text>
<text x="134.6" y="176.1">C</text>
<text x="139.7" y="176.1">C</text>
<text x="38.6" y="181.2">SUNDIN</text>
<text x="52.6" y="181.2">-12V</text>
<text x="24.6" y="193.9">GNDGND</text>
<text x="98.3" y="196.4">GND</text>
</g>
<g font-size="1.8" fill="#a90000">
<text x="173.7" y="28" transform="rotate(-90 173.7 28)">32</text>
<text x="102.8" y="35.3">13</text>
<text x="123.1" y="35.3">12</text>
<text x="160" y="35.3">10</text>
<text x="160" y="32.8">11</text>
<text x="160" y="30.2">12</text>
<text x="185.4" y="30.2">13</text>
<text x="185.4" y="32.8">14</text>
<text x="185.4" y="35.3">15</text>
<text x="102.8" y="37.8">14</text>
<text x="123.1" y="40.4">10</text>
<text x="123.1" y="37.8">11</text>
<text x="160.6" y="40.4">8</text>
<text x="160.6" y="37.8">9</text>
<text x="185.4" y="37.8">17</text>
<text x="185.4" y="40.4">18</text>
<text x="102.8" y="42.9">15</text>
<text x="123.8" y="42.9">9</text>
<text x="160.6" y="45.5">6</text>
<text x="160.6" y="42.9">7</text>
<text x="185.4" y="42.9">19</text>
<text x="185.4" y="45.5">20</text>
<text x="160" y="53.1">26</text>
<text x="160" y="50.5">27</text>
<text x="160.6" y="48">5</text>
<text x="185.4" y="48">21</text>
<text x="160" y="55.6">23</text>
<text x="160" y="58.2">25</text>
<text x="160" y="63.2">28</text>
<text x="160" y="65.8">29</text>
<text x="160.6" y="60.7">4</text>
<text x="62.8" y="69.6">2</text>
<text x="62.8" y="67.1">3</text>
<text x="83.1" y="67.1">4</text>
<text x="83.1" y="69.6">5</text>
<text x="160.6" y="70.9">2</text>
<text x="160.6" y="68.3">3</text>
<text x="62.8" y="74.7">1</text>
<text x="83.1" y="72.1">6</text>
<text x="83.1" y="74.7">7</text>
<text x="160" y="73.4">30</text>
<text x="160.6" y="75.9">1</text>
<text x="160" y="81">22</text>
<text x="160" y="86.1">24</text>
<text x="160" y="88.6">31</text>
<text x="78" y="91.2">1</text>
<text x="78" y="93.7">2</text>
<text x="173.7" y="94" transform="rotate(-90 173.7 94)">16</text>
<text x="78" y="96.3">3</text>
<text x="104.7" y="112.8">2</text>
<text x="115.3" y="109.3" transform="rotate(-90 115.3 109.3)">20</text>
<text x="124.4" y="112.8">19</text>
<text x="36.1" y="119.1">1</text>
<text x="59" y="119.1">2</text>
<text x="104.7" y="115.3">3</text>
<text x="104.7" y="117.9">4</text>
<text x="124.4" y="117.9">17</text>
<text x="124.4" y="115.3">18</text>
<text x="36.1" y="121.7">3</text>
<text x="59" y="121.7">4</text>
<text x="59" y="124.2">6</text>
<text x="104.7" y="120.4">5</text>
<text x="104.7" y="122.9">6</text>
<text x="104.7" y="125.5">7</text>
<text x="124.4" y="125.5">14</text>
<text x="124.4" y="122.9">15</text>
<text x="124.4" y="120.4">16</text>
<text x="35.5" y="131.8">11</text>
<text x="36.1" y="126.7">7</text>
<text x="36.1" y="129.3">9</text>
<text x="58.4" y="129.3">10</text>
<text x="58.4" y="131.8">12</text>
<text x="59" y="126.7">8</text>
<text x="104.7" y="128">8</text>
<text x="104.7" y="130.6">9</text>
<text x="124.4" y="130.6">12</text>
<text x="124.4" y="128">13</text>
<text x="35.5" y="134.4">13</text>
<text x="35.5" y="136.9">15</text>
<text x="58.4" y="134.4">14</text>
<text x="104.1" y="135.6">11</text>
<text x="35.5" y="139.4">17</text>
<text x="35.5" y="142">19</text>
<text x="58.4" y="139.4">18</text>
<text x="58.4" y="142">20</text>
<text x="104.7" y="138.2">1</text>
<text x="35.5" y="144.5">21</text>
<text x="35.5" y="147.1">23</text>
<text x="35.5" y="149.6">25</text>
<text x="58.4" y="144.5">22</text>
<text x="58.4" y="147.1">24</text>
<text x="58.4" y="149.6">26</text>
<text x="115.3" y="144.8" transform="rotate(-90 115.3 144.8)">10</text>
<text x="35.5" y="152.1">27</text>
<text x="35.5" y="154.7">29</text>
<text x="58.4" y="152.1">28</text>
<text x="58.4" y="154.7">30</text>
<text x="35.5" y="157.2">31</text>
<text x="35.5" y="159.8">33</text>
<text x="58.4" y="157.2">32</text>
<text x="58.4" y="159.8">34</text>
<text x="35.5" y="162.3">35</text>
<text x="35.5" y="164.8">37</text>
<text x="35.5" y="167.4">39</text>
<text x="58.4" y="162.3">36</text>
<text x="58.4" y="164.8">38</text>
<text x="58.4" y="167.4">40</text>
<text x="100.1" y="163.9" transform="rotate(-90 100.1 163.9)">16</text>
<text x="35.5" y="169.9">41</text>
<text x="35.5" y="172.5">43</text>
<text x="58.4" y="169.9">42</text>
<text x="58.4" y="172.5">44</text>
<text x="35.5" y="175">45</text>
<text x="35.5" y="177.5">47</text>
<text x="58.4" y="175">46</text>
<text x="58.4" y="177.5">48</text>
<text x="35.5" y="180.1">49</text>
<text x="58.4" y="180.1">50</text>
<text x="100.1" y="183.6" transform="rotate(-90 100.1 183.6)">8</text>
</g>
</svg>
